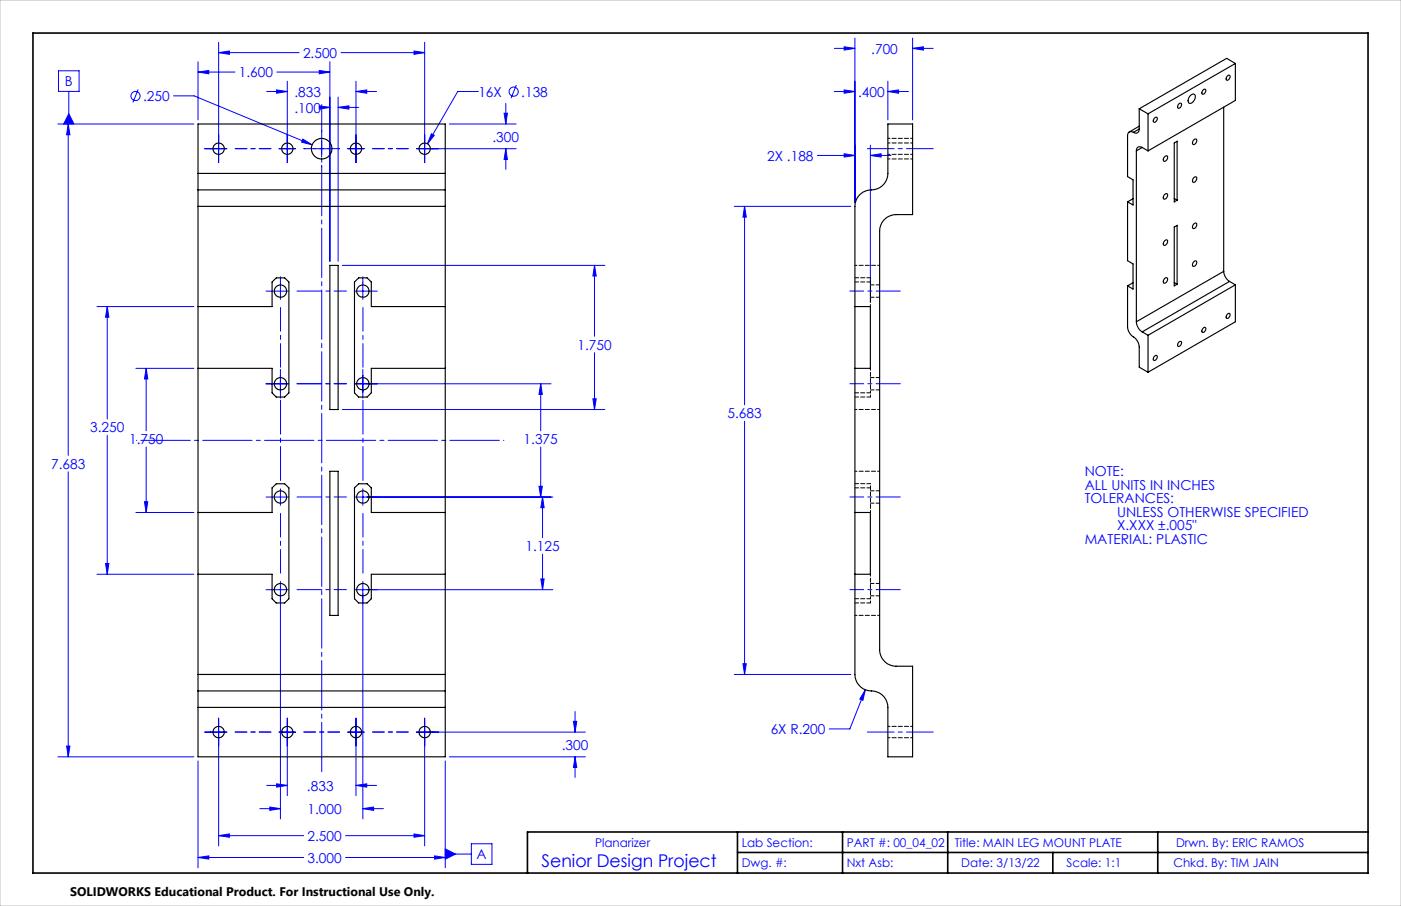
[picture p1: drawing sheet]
<svg xmlns="http://www.w3.org/2000/svg" width="432mm" height="279mm" viewBox="0 0 432 279" stroke-linecap="round" stroke-linejoin="round" font-family="sans-serif">
<g fill="none" stroke="#00f" stroke-width=".31">
<path d="M61 19.1v17.9M67.4 16.2l3.3-.5v1.1zM67.4 13.1v37.1M67.4 16.2h24.8M101.7 19.1v61.5M105.1 16.2h25.8M127.6 15.7l3.3 .5-3.3 .6zM130.9 13.1v37.1M257.1 14.9h6.4M260.2 14.4l3.3 .5-3.3 .6zM263.5 11.7v50.7M281.3 14.9l3.3-.5v1.1z"/>
<path d="M281.3 11.7v25.3M281.3 14.9h6.3M17.9 38.2h41.9M18 21.8h6.4v6.4h-6.4zM21 38.2l.6 3.4h-1.1zM21 38.2v102.2M21.2 28.2v10M21.2 35.1l1.6 3.1h-3.2zM42.6 27.6l-1.6 4M53.5 29.6h6.3l36.4 15.1M61 22.2l3.3-.5v1.1zM61 22.2h11.4"/>
<path d="M82.2 28.2h6.3M85.3 27.7l3.2 .5-3.2 .6zM85.3 22.2h16.4M88.5 25v25.2M98.4 32.6l3.3 .5-3.3 .6zM98.4 21.7l3.3 .5-3.3 .6zM100.1 33.1h1.6M104.2 33.1l3.3-.5v1.1zM104.2 30v50.6M104.2 33.1h6.4M109.7 28.2l3.3-.5v1.1zM109.7 25v25.2"/>
<path d="M109.7 28.2h6.4M138.5 38.2h20.6M147.4 28.2h-6.3l-9.3 16.1M155.4 34.9h1l-.5 3.3zM155.9 31.9v6.3M159.1 26.2l-1.6 4.1M257.1 28.2h6.4M260.2 27.7l3.3 .5-3.3 .6zM273.6 28.2l3.4-.5v1.1zM273.6 28.2h6.4M273.6 25v12M63.1 45.9h6.8"/>
<path d="M86 45.9h5.1M93.3 42.9l2.9 1.8-3.2-.8zM96.6 45.9h5.1M99.1 40.1v.7M99.1 43.3v5.1M99.1 50.9v.7M107.2 45.9h5.1M128.3 45.9h30.8M133 41.2l.8 .5-2 2.6zM155.9 45.9l.5 3.3h-1zM155.9 45.9v6.3M251.9 47.9h11.6"/>
<path d="M260.2 47.4l3.3 .5-3.3 .5zM268.3 47.9l3.3-.5v1zM268.3 44.8v48.5M268.3 47.9h6.3M226.3 63.6h35.9M229.5 63.6l.5 3.4h-1zM229.5 63.6v61.2M29.9 94.5h29.9M33.1 94.5l.4 3.3h-1zM33.1 94.5v34.7M82 89.8h7M86.4 85.3v7"/>
<path d="M105.5 81.8h80.9M109.3 89.8h7M111.8 85.3v7M183.2 81.8l.6 3.3h-1.1zM183.2 81.8v21.9M41.9 113.6h17.9M45 113.6l.5 3.3h-1zM45 113.6v19.3M82 118.4h7M86.4 113.9v8.9M109.3 118.4h60.5M111.8 113.9v8.9"/>
<path d="M166.7 118.4l.4 3.2h-1zM166.7 118.4v14.5M183.2 108.8v17.5M33.1 134.3v42.8M45 137.9v20.1M105.5 126.3h80.9M166.7 137.9v15.4M182.7 123h1.1l-.6 3.3zM229.5 129.9v78.1M21 145.5v87.9M41.9 158h17.9M44.5 154.7h1l-.5 3.3z"/>
<path d="M82 153.3h7M86.4 150.7v5.1M109.3 153.3h61.1M111.8 150.7v5.1M166.1 150h1l-.4 3.3zM167.2 153.3l.5 3.3h-1zM167.2 153.3v12.5M29.9 177.1h29.9M32.5 173.8h1l-.4 3.3zM86.4 179.3v73.3M111.8 179.3v73.3M166.7 178.5h1l-.5 3.4z"/>
<path d="M167.2 170.9v11M82 181.9h7M109.3 181.9h61.1M177.2 219.4v6.4M226.3 208h35.9M229 204.7h1l-.5 3.3zM266.7 212.7l-.7 3.3-1-.4zM266.7 212.7l-4.8 12.1h-6.3M17.9 233.4h41.9M20.5 230.1h1.1l-.6 3.3zM61 234.7v32.9M63.1 225.8h6.8"/>
<path d="M67.4 221.5v39.4M86 225.8h5.1M88.5 221.5v23.9M107.2 225.8h5.1M109.7 221.5v23.9M128.3 225.8h52.1M130.9 221.5v39.4M137.2 234.7v32.9M138.5 233.4h41.9M176.7 222.5h1.1l-.6 3.3zM177.2 233.4l.6 3.3h-1.1zM177.2 233.4v6.3"/>
<path d="M67.4 257.7l3.3-.5v1zM67.4 257.7h26.2M80.1 249.4h6.3M82.2 242.2h6.3M83.1 248.9l3.3 .5-3.3 .5zM85.3 241.7l3.2 .5-3.2 .5zM106.5 257.7h24.4M109.7 242.2l3.3-.5v1zM109.7 242.2h6.4M111.8 249.4l3.3-.5v1zM111.8 249.4h6.4M127.6 257.2l3.3 .5-3.3 .5z"/>
<path d="M61 264.4l3.3-.5v1zM61 264.4h32.6M106.5 264.4h30.7M133.9 263.9l3.3 .5-3.3 .5zM137.2 263.4h8.1M137.2 261.8l3.2 1.6-3.2 1.6zM145.3 260.2h6.3v6.4h-6.3z"/>
<circle cx="41.8" cy="29.6" r="1.41"/>
<circle cx="158.3" cy="28.3" r="1.41"/>
</g>
<path d="M155.3 135.8h-113.3" fill="none" stroke="#00f" stroke-width=".31" stroke-dasharray="15.2 1.3 1.3 1.3" stroke-dashoffset="-1.4"/>
<path d="M99.2 31.9v206.5" fill="none" stroke="#00f" stroke-width=".31" stroke-dasharray="15.2 1.3 1.3 1.3" stroke-dashoffset="-.4"/>
<path d="M72.5 45.8h11M93.7 45.8h11M114.8 45.8h11M72.5 225.8h11M93.7 225.8h11M114.8 225.8h11" fill="none" stroke="#00f" stroke-width=".31" stroke-dasharray="15.2 1.3 1.3 1.3" stroke-dashoffset="11.6"/>
<path d="M93.7 45.8h.4M104.2 45.8h.5" fill="none" stroke="#00f" stroke-width=".31" stroke-dasharray="15.2 1.3 1.3 1.3"/>
<path d="M91.5 89.8h15.3M91.5 118.3h15.3M91.5 153.3h15.3M91.5 181.8h15.3" fill="none" stroke="#00f" stroke-width=".31" stroke-dasharray="15.2 1.3 1.3 1.3" stroke-dashoffset="7.6"/>
<path d="M86.5 113.3v-18.5M111.9 113.3v-18.5M86.5 176.8v-18.5M111.9 176.8v-18.5" fill="none" stroke="#00f" stroke-width=".31" stroke-dasharray="15.2 1.3 1.3 1.3" stroke-dashoffset="7.9"/>
<path d="M86.5 148.2v-24.8M111.9 148.2v-24.8" fill="none" stroke="#00f" stroke-width=".31" stroke-dasharray="15.2 1.3 1.3 1.3" stroke-dashoffset="4.8"/>
<path d="M277.5 89.8h-15.6M277.5 118.3h-15.6M277.5 153.3h-15.6M277.5 181.8h-15.6" fill="none" stroke="#00f" stroke-width=".31" stroke-dasharray="15.2 1.3 1.3 1.3" stroke-dashoffset="7.8"/>
<path d="M287.6 45.8h-20.3M287.6 225.8h-20.3" fill="none" stroke="#00f" stroke-width=".31" stroke-dasharray="15.2 1.3 1.3 1.3" stroke-dashoffset="7"/>
<path d="M10.2 10.2h411.4v259h-411.4zM227.3 256.6v12.6M259.7 256.6v12.6M292.1 256.6v12.6M356.8 256.6v12.6M421.6 256.6h-259v12.6M227.3 262.9h194.3M324.5 262.9v6.3" fill="none" stroke="#000" stroke-width=".5"/>
<path d="M0 0h431.8v279.4h-431.8z" fill="none" stroke="#c0c0c0" stroke-width=".31"/>
<g fill="#00f">
<path d="M137.2 261.8l3.2 1.6-3.2 1.6zM21.2 35.1l1.6 3.1h-3.2z"/>
<path d="M133 41.2l-1.2 3.1 2-2.6zM21 38.2l.6 3.4h-1.1zM20.5 230.1h1.1l-.6 3.3zM176.7 222.5h1.1l-.6 3.3zM177.2 233.4l.6 3.3h-1.1zM98.4 32.6l3.3 .5-3.3 .6zM104.2 33.1l3.3-.5v1.1zM183.2 81.8l.6 3.3h-1.1zM182.7 123h1.1l-.6 3.3zM93.3 42.9l-.3 1 3.2 .8zM61 264.4l3.3-.5v1zM133.9 263.9l3.3 .5-3.3 .5zM85.3 241.7l3.2 .5-3.2 .5zM109.7 242.2l3.3-.5v1zM67.4 257.7l3.3-.5v1zM127.6 257.2l3.3 .5-3.3 .5zM127.6 15.7l3.3 .5-3.3 .6zM67.4 16.2l3.3-.5v1.1zM85.3 27.7l3.2 .5-3.2 .6zM109.7 28.2l3.3-.5v1.1zM98.4 21.7l3.3 .5-3.3 .6zM61 22.2l3.3-.5v1.1zM167.2 153.3l.5 3.3h-1zM166.7 178.5h1l-.5 3.4zM166.7 118.4l.4 3.2h-1zM166.1 150h1l-.4 3.3zM33.1 94.5l.4 3.3h-1zM32.5 173.8h1l-.4 3.3zM45 113.6l.5 3.3h-1zM44.5 154.7h1l-.5 3.3zM155.4 34.9h1l-.5 3.3zM155.9 45.9l.5 3.3h-1zM83.1 248.9l3.3 .5-3.3 .5zM111.8 249.4l3.3-.5v1zM268.3 47.9l3.3-.5v1zM260.2 47.4l3.3 .5-3.3 .5zM266.7 212.7l-1.7 2.9 1 .4zM260.2 27.7l3.3 .5-3.3 .6zM273.6 28.2l3.4-.5v1.1zM260.2 14.4l3.3 .5-3.3 .6zM281.3 14.9l3.3-.5v1.1zM229.5 63.6l.5 3.4h-1zM229 204.7h1l-.5 3.3z"/>
</g>
<g fill="none" stroke="#000" stroke-width=".35">
<path d="M380.8 19.6l-27 15.5M380.8 19.6l-2.7-1.6-27 15.5M380.8 19.6v11.4l-27 15.5M273.6 38.2h7.7v28h-5.1a5.1 5.1 0 0 0-5.1 5.1v129.1a5.1 5.1 0 0 0 5.1 5.1h5.1v27.9h-7.7v-15.2a5.3 5.3 0 0 0-5.9-5.2 5.2 5.2 0 0 1-4.2-5v-144.4a5.3 5.3 0 0 1 6-5.1 5.1 5.1 0 0 0 4.1-5zM351.1 39.8a1.09 1.09 0 0 1-.5 1.2 1.09 1.09 0 0 1-1.3-.2M351.1 38.9l-3 1.8M351.1 33.5v6.3M351.1 33.5l2.7 1.6M351.1 39.8l-1.8 1M353.8 35.1v11.4M355.8 36.4a.48 .48 0 0 1 .7-.2 .48 .48 0 0 1 .1 .7 .7 .7 0 0 1-.4 .7 .7 .7 0 0 1-.7-.1zM363.3 32.1a.48 .48 0 0 1 .7-.2 .48 .48 0 0 1 .1 .7 .62 .62 0 0 1-.4 .7 .62 .62 0 0 1-.8-.3z"/>
<path d="M366.7 29.6a.86 .86 0 0 1 .9-.6 .86 .86 0 0 1 .8 .7 1.78 1.78 0 0 1-2 2 1.78 1.78 0 0 1 .3-2.1zM370.8 27.8a.48 .48 0 0 1 .7-.2 .48 .48 0 0 1 .1 .7 .67 .67 0 0 1-.4 .7 .67 .67 0 0 1-.7-.1zM377.2 33.1v50.6M378.3 23.4a.48 .48 0 0 1 .7-.2 .48 .48 0 0 1 .1 .8 .62 .62 0 0 1-.5 .7 .62 .62 0 0 1-.7-.4zM61 58.6v5M61 53.5v5.1M61 58.6h76.2M61 53.5v-15.3h76.2v15.3M61 53.5h76.2M137.2 58.6v5M137.2 53.5v5.1M349.3 40.8a1.11 1.11 0 0 0-1.3-.1 1.11 1.11 0 0 0-.5 1.2v12.6l1.7 1v7.7l-1.7-.9"/>
<path d="M350.2 46.5v52.7M352 45.5a1.1 1.1 0 0 0-1.2-.1 1.1 1.1 0 0 0-.6 1.1M352 45.5l1.8 1M352 45.5l-1.8 1M358.9 48.4a.55 .55 0 0 1 .9-.3 .55 .55 0 0 1 0 .9 .63 .63 0 0 1-.5 .7 .63 .63 0 0 1-.8-.4zM361.9 44.1l.9-.5v18.1l-.9 .6zM367.9 54.8a.55 .55 0 0 1 .9-.2 .55 .55 0 0 1 0 .9 .64 .64 0 0 1-.5 .7 .64 .64 0 0 1-.8-.4zM367.9 43.2a.55 .55 0 0 1 .9-.3 .55 .55 0 0 1 0 .9 .63 .63 0 0 1-.5 .7 .63 .63 0 0 1-.8-.4zM61 63.6h76.2M61 63.6v144.4M137.2 63.6v144.4M347.5 62.3v18.1l1.7 1v7.7l-1.7-.9"/>
<path d="M349.2 61.3l-1.7 1M358.9 60a.55 .55 0 0 1 .8-.2 .55 .55 0 0 1 .1 .8 .64 .64 0 0 1-.5 .8 .64 .64 0 0 1-.8-.4zM358.9 74.3a.55 .55 0 0 1 .9-.3 .55 .55 0 0 1 0 .9 .64 .64 0 0 1-.5 .7 .64 .64 0 0 1-.8-.4zM361.9 70l.9-.5v18.2l-.9 .5zM361.9 61.2l.9 .5M367.9 69.1a.55 .55 0 0 1 .9-.2 .55 .55 0 0 1 0 .8 .64 .64 0 0 1-.5 .7 .64 .64 0 0 1-.8-.4zM61 94.5h22.9v-7.5l1.3-1.3h2.5l1.3 1.3v34.1l-1.3 1.3h-2.6l-1.2-1.3v-7.5h-22.9M101.7 81.8h2.5v44.5h-2.5zM137.2 94.5h-22.8v-7.5l-1.3-1.3h-2.5l-1.3 1.3v34.1l1.2 1.3h2.6l1.3-1.3v-7.5h22.8M263.5 94.5h4.8v19.1h-4.8M347.5 88.2v12.6a4.5 4.5 0 0 0 2.5 3.6l.7 1 .4 1.2v6.6l2.7 1.6M349.2 87.2l-1.7 1"/>
<path d="M350.2 99.2a3.9 3.9 0 0 0 1.8 3.1M358.9 85.9a.55 .55 0 0 1 .8-.2 .55 .55 0 0 1 .1 .9 .64 .64 0 0 1-.5 .7 .64 .64 0 0 1-.8-.4zM361.9 87.1l.9 .6M367.9 80.8a.54 .54 0 0 1 .8-.3 .54 .54 0 0 1 .1 .9 .64 .64 0 0 1-.5 .7 .64 .64 0 0 1-.8-.4zM377.2 83.7a3.9 3.9 0 0 0 1.8 3.1M377.2 83.7l-27 15.5M378.3 96.9a.54 .54 0 0 1 .8-.1 .54 .54 0 0 1-.1 .8l-.2 .3a.51 .51 0 0 1-.8 .3 .51 .51 0 0 1 0-.9zM379 86.8l-27 15.5M379 86.8l1.8 1M380.8 87.8v11.4l-27 15.6M380.8 87.8l-27 15.6M352 102.3l1.8 1.1"/>
<path d="M353.8 103.4v11.4M355.7 110a.56 .56 0 0 1 .8-.3 .56 .56 0 0 1 0 .9l-.1 .2a.51 .51 0 0 1-.8 .3 .51 .51 0 0 1 0-.8zM363.3 105.5a.54 .54 0 0 1 .9-.1 .54 .54 0 0 1-.2 .9l-.1 .2a.48 .48 0 0 1-.7 .4 .48 .48 0 0 1-.2-.7zM370.8 101.2a.48 .48 0 0 1 .7-.2 .48 .48 0 0 1 .1 .7 .61 .61 0 0 1-.4 .8 .61 .61 0 0 1-.8-.4zM61 158h22.9v-7.5l1.3-1.3h2.5l1.3 1.3v34.1l-1.3 1.3h-2.6l-1.2-1.3v-7.5h-22.9M101.7 145.3h2.5v44.5h-2.5zM137.2 158h-22.8v-7.5l-1.3-1.3h-2.5l-1.3 1.3v34.1l1.2 1.3h2.6l1.3-1.3v-7.5h22.8M263.5 158h4.8v19.1h-4.8M61 208v5.1M61 213.1v5.1M61 213.1h76.2M61 208h76.2"/>
<path d="M61 218.2v15.2h76.2v-15.2M61 218.2h76.2M137.2 208v5.1M137.2 213.1v5.1"/>
<circle cx="67.4" cy="45.9" r="1.76"/>
<circle cx="88.5" cy="45.9" r="1.76"/>
<circle cx="99.1" cy="45.9" r="3.2"/>
<circle cx="109.7" cy="45.9" r="1.76"/>
<circle cx="130.9" cy="45.9" r="1.76"/>
<circle cx="86.4" cy="89.8" r="1.9"/>
<circle cx="111.8" cy="89.8" r="1.9"/>
<circle cx="86.4" cy="118.4" r="1.9"/>
<circle cx="111.8" cy="118.4" r="1.9"/>
<circle cx="86.4" cy="153.3" r="1.9"/>
<circle cx="111.8" cy="153.3" r="1.9"/>
<circle cx="86.4" cy="181.9" r="1.9"/>
<circle cx="111.8" cy="181.9" r="1.9"/>
<circle cx="67.4" cy="225.8" r="1.76"/>
<circle cx="88.5" cy="225.8" r="1.76"/>
<circle cx="109.7" cy="225.8" r="1.76"/>
<circle cx="130.9" cy="225.8" r="1.76"/>
</g>
<path d="M268.3 94.5v-7.6M268.3 121.1v-7.5M268.3 158v-7.6M268.3 184.6v-7.5" fill="none" stroke="#000" stroke-width=".31" stroke-dasharray="1.3 .6" stroke-dashoffset=".7"/>
<g fill="none" stroke="#000" stroke-width=".31" stroke-dasharray="1.3 .6" stroke-dashoffset=".2">
<path d="M268.3 86.9h-4.8M268.3 85.7h-4.8M268.3 91.7h2.8M271.1 87.9h-2.8M271.1 116.4h-2.8M268.3 121.1h-4.8M268.3 122.4h-4.8M268.3 120.2h2.8M268.3 150.4h-4.8M268.3 149.2h-4.8M268.3 155.2h2.8M271.1 151.4h-2.8"/>
<path d="M271.1 179.9h-2.8M268.3 184.6h-4.8M268.3 185.9h-4.8M268.3 183.7h2.8"/>
</g>
<g fill="none" stroke="#000" stroke-width=".31" stroke-dasharray="1.3 .6" stroke-dashoffset=".6">
<path d="M273.7 47.6h7.6M273.7 49h7.6M281.3 44.1h-7.6M281.3 42.7h-7.6M268.3 86.9v-1.2M271.1 81.8h-7.6M268.3 122.4v-1.3M271.1 126.3h-7.6M268.3 150.4v-1.2M271.1 145.3h-7.6M268.3 185.9v-1.3M271.1 189.8h-7.6"/>
<path d="M273.7 227.5h7.6M281.3 224h-7.6"/>
</g>
<text font-size="5.4" fill="#00f" x="166.9" y="267.5">Senior Design Project</text>
<g font-size="4.2" fill="#00f">
<text x="93.4" y="17.8">2.500</text>
<text x="268.5" y="16.5">.700</text>
<text x="73.6" y="23.8">1.600</text>
<text x="20" y="26.6">B</text>
<text x="90.7" y="29.8">.833</text>
<text x="147.4" y="29.8">16X</text>
<text x="160.7" y="29.8">.138</text>
<text x="264.5" y="29.8">.400</text>
<text x="44.1" y="31.1">.250</text>
<text x="90.7" y="34.7">.100</text>
<text x="151.8" y="43.8">.300</text>
<text x="236.4" y="49.5">2X .188</text>
<text x="178" y="107.8">1.750</text>
<text x="224.2" y="129">5.683</text>
<text x="27.8" y="133.3">3.250</text>
<text x="39.8" y="137">1.750</text>
<text x="161.4" y="137">1.375</text>
<text x="15.8" y="144.5">7.683</text>
<text x="334.3" y="146.9">NOTE:</text>
<text x="334.3" y="151.1">ALL UNITS IN INCHES</text>
<text x="334.3" y="155.2">TOLERANCES:</text>
<text x="344.3" y="159.4">UNLESS OTHERWISE SPECIFIED</text>
<text x="334.3" y="167.8">MATERIAL: PLASTIC</text>
<text x="344.3" y="163.6">X.XXX ±.005&quot;</text>
<text x="161.9" y="169.9">1.125</text>
<text x="237.5" y="226.4">6X R.200</text>
<text x="173.2" y="231.4">.300</text>
<text x="94.6" y="243.8">.833</text>
<text x="94.8" y="251">1.000</text>
<text x="94.8" y="259.3">2.500</text>
<text x="94.8" y="266">3.000</text>
<text x="146.9" y="265">A</text>
</g>
<text font-size="3.8" x="21.6" y="276.3">SOLIDWORKS Educational Product. For Instructional Use Only.</text>
<g font-size="3.7" fill="#00f">
<text x="183.4" y="261.3">Planarizer</text>
<text x="228.6" y="261.1">Lab Section:</text>
<text x="261" y="261.1">PART #: 00_04_02</text>
<text x="294.3" y="261.1">Title: MAIN LEG MOUNT PLATE</text>
<text x="362.5" y="261.1">Drwn. By: ERIC RAMOS</text>
<text x="228.6" y="267.5">Dwg. #:</text>
<text x="261" y="267.5">Nxt Asb:</text>
<text x="296.2" y="267.5">Date: 3/13/22</text>
<text x="328.7" y="267.5">Scale: 1:1</text>
<text x="361.6" y="267.5">Chkd. By: TIM JAIN</text>
</g>
</svg>
